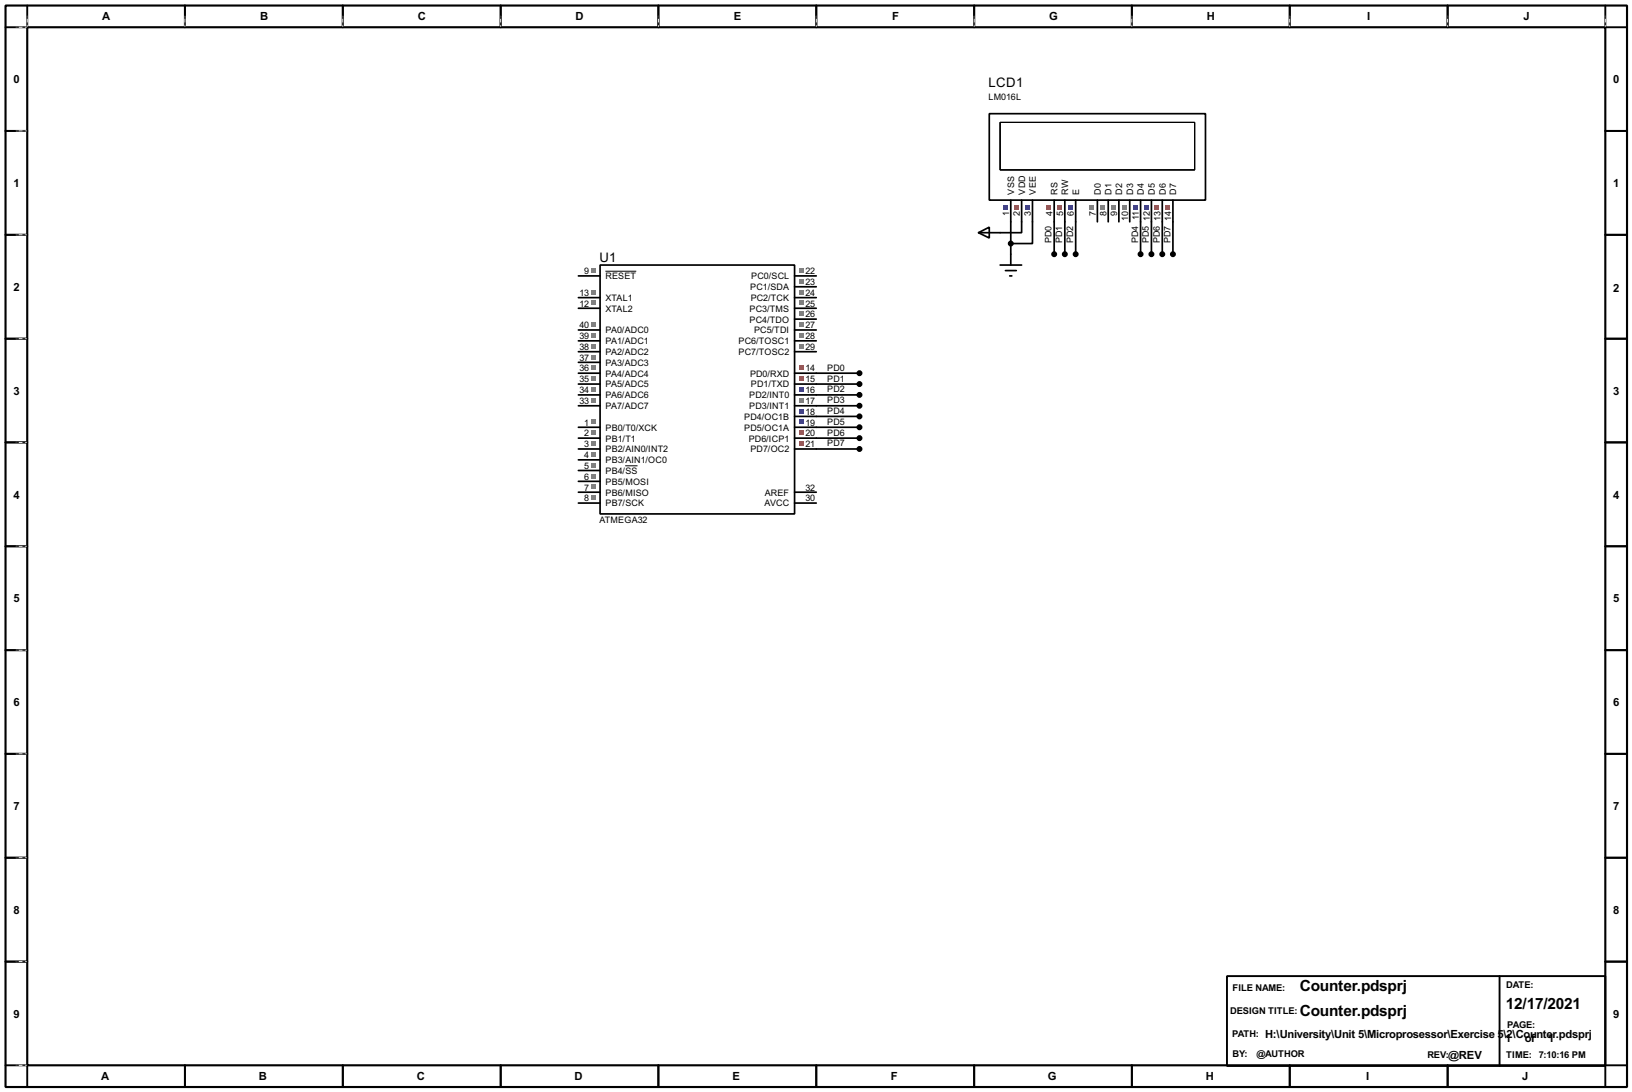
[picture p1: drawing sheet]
<svg xmlns="http://www.w3.org/2000/svg" width="383mm" height="256mm" viewBox="0 0 383 256" stroke-linecap="round" stroke-linejoin="round" font-family="sans-serif">
<path d="M1.3 1.3h381v254h-381zM6.4 6.4h370.8v243.8h-370.8z" fill="none" stroke="#000" stroke-width=".5"/>
<g fill="none" stroke="#000" stroke-width=".45">
<path d="M6.4 1.3v5.1h-5.1M43.5 1.3v5.1M80.6 1.3v5.1M117.7 1.3v5.1M154.7 1.3v5.1M191.8 1.3v5.1M228.9 1.3v5.1M266 1.3v5.1M303.1 1.3v5.1M340.2 1.3v5.1M377.2 1.3v5.1h5.1M1.3 30.8h5.1"/>
<path d="M377.2 30.8h5.1M1.3 55.2h5.1M377.2 55.2h5.1M1.3 79.6h5.1M377.2 79.6h5.1M1.3 103.9h5.1M377.2 103.9h5.1M1.3 128.3h5.1M377.2 128.3h5.1M1.3 152.7h5.1M377.2 152.7h5.1M1.3 177.1h5.1"/>
<path d="M377.2 177.1h5.1M1.3 201.5h5.1M377.2 201.5h5.1M1.3 225.9h5.1M288.3 229.3h88.9v21.1h-88.9zM352.4 229.3v21.1M377.2 225.9h5.1M1.3 250.2h5.1v5.1M43.5 250.2v5.1M80.6 250.2v5.1M117.7 250.2v5.1M154.7 250.2v5.1"/>
<path d="M191.8 250.2v5.1M228.9 250.2v5.1M266 250.2v5.1M303.1 250.2v5.1M340.2 250.2v5.1M382.3 250.2h-5.1v5.1"/>
</g>
<g fill="none" stroke="#fff" stroke-width=".23">
<path d="M3.9 6.4h2.3M6.4 3.9v2.3M43.5 3.9v2.3M80.6 3.9v2.3M117.7 3.9v2.3M154.7 3.9v2.3M191.8 3.9v2.3M228.9 3.9v2.3M266 3.9v2.3M303.1 3.9v2.3M340.2 3.9v2.3M377.2 3.9v2.3"/>
<path d="M3.9 30.8h2.3M3.9 55.2h2.3M3.9 79.6h2.3M3.9 103.9h2.3M3.9 128.3h2.3M3.9 152.7h2.3M3.9 177.1h2.3M3.9 201.5h2.3M3.9 225.9h2.3M3.9 250.2h2.3"/>
</g>
<g fill="none" stroke="#000" stroke-width=".23" stroke-dasharray=".5 1">
<path d="M3.9 6.4h2.3M6.4 3.9v2.3M43.5 3.9v2.3M80.6 3.9v2.3M117.7 3.9v2.3M154.7 3.9v2.3M191.8 3.9v2.3M228.9 3.9v2.3M266 3.9v2.3M303.1 3.9v2.3M340.2 3.9v2.3M377.2 3.9v2.3"/>
<path d="M3.9 30.8h2.3M3.9 55.2h2.3M3.9 79.6h2.3M3.9 103.9h2.3M3.9 128.3h2.3M3.9 152.7h2.3M3.9 177.1h2.3M3.9 201.5h2.3M3.9 225.9h2.3M3.9 250.2h2.3"/>
</g>
<g fill="none" stroke="#000" stroke-width=".4">
<path d="M237.5 52.1v7.6M240.1 52.1v2.6h-5.1M242.6 52.1v5.1h-5.1M247.7 52.1v7.6M250.2 52.1v7.6M252.8 52.1v7.6M268 52.1v7.6M270.6 52.1v7.6M273.1 52.1v7.6M275.6 52.1v7.6M135.9 64.8h5.1M135.9 72.4h5.1"/>
<path d="M135.9 69.9h5.1M135.9 77.5h5.1M141 62.3h45.7v58.4h-45.7zM186.7 64.8h5.1M186.7 72.4h5.1M186.7 69.9h5.1M186.7 67.4h5.1M186.7 75h5.1M186.7 77.5h5.1M135.9 87.7h5.1M135.9 90.2h5.1M135.9 92.8h5.1"/>
<path d="M135.9 95.3h5.1M135.9 80.1h5.1M135.9 82.6h5.1M135.9 85.1h5.1M186.7 87.7h15.3M186.7 90.2h15.3M186.7 92.8h15.3M186.7 95.3h15.3M186.7 97.8h15.3M186.7 80.1h5.1M186.7 82.6h5.1M135.9 100.4h5.1"/>
<path d="M135.9 102.9h5.1M135.9 105.5h5.1M135.9 108h5.1M135.9 110.5h5.1M135.9 113.1h5.1M135.9 115.6h5.1M135.9 118.2h5.1M186.7 100.4h15.3M186.7 102.9h15.3M186.7 105.5h15.3M186.7 115.6h5.1M186.7 118.2h5.1"/>
</g>
<path d="M142.3 63.7h7.2M146.9 109.4h2.9" fill="none" stroke="#000" stroke-width=".23"/>
<g fill="#808080">
<path d="M138.9 98.6h1v1h-1z"/>
<path d="M138.9 101.1h1v1.1h-1z"/>
<path d="M138.9 103.7h1v1h-1z"/>
<path d="M138.9 106.2h1v1h-1z"/>
<path d="M138.9 108.8h1v1h-1z"/>
<path d="M138.9 111.3h1v1h-1z"/>
<path d="M138.9 113.8h1v1.1h-1z"/>
<path d="M138.9 116.4h1v1h-1z"/>
<path d="M138.9 63h1v1.1h-1z"/>
<path d="M138.9 70.7h1v1h-1z"/>
<path d="M138.9 68.1h1v1h-1z"/>
</g>
<g fill="#ff4040">
<path d="M187.9 85.9h1v1h-1z"/>
<path d="M187.9 88.4h1v1.1h-1z"/>
</g>
<path d="M187.9 91h1v1h-1z" fill="#4040ff"/>
<path d="M187.9 93.5h1v1h-1z" fill="#808080"/>
<g fill="#4040ff">
<path d="M187.9 96.1h1v1h-1z"/>
<path d="M187.9 98.6h1v1h-1z"/>
</g>
<g fill="#ff4040">
<path d="M187.9 101.1h1v1.1h-1z"/>
<path d="M187.9 103.7h1v1h-1z"/>
</g>
<g fill="#808080">
<path d="M187.9 63h1v1.1h-1z"/>
<path d="M187.9 65.6h1v1h-1z"/>
<path d="M187.9 68.1h1v1h-1z"/>
<path d="M187.9 70.7h1v1h-1z"/>
<path d="M187.9 73.2h1v1h-1z"/>
<path d="M187.9 75.7h1v1.1h-1z"/>
<path d="M187.9 78.3h1v1h-1z"/>
<path d="M187.9 80.8h1v1h-1z"/>
<path d="M138.9 93.5h1v1h-1z"/>
<path d="M138.9 91h1v1h-1z"/>
<path d="M138.9 88.4h1v1.1h-1z"/>
<path d="M138.9 85.9h1v1h-1z"/>
<path d="M138.9 83.4h1v1h-1z"/>
<path d="M138.9 80.8h1v1h-1z"/>
<path d="M138.9 78.3h1v1h-1z"/>
<path d="M138.9 75.7h1v1.1h-1z"/>
</g>
<g fill="none" stroke="#000" stroke-width=".4">
<path d="M232.5 26.7h50.8v20.3h-50.8zM237.5 47v5.1M240.1 47v5.1M242.6 47v5.1M247.7 47v5.1M250.2 47v5.1M252.8 47v5.1M257.9 47v5.1M260.4 47v5.1M262.9 47v5.1M265.5 47v5.1M268 47v5.1"/>
<path d="M270.6 47v5.1M273.1 47v5.1M275.6 47v5.1"/>
</g>
<path d="M235 28.8h45.7v11.1h-45.7z" fill="none" stroke="#000" stroke-width=".25"/>
<g fill="#ff4040">
<path d="M273.9 48.2h1v1h-1z"/>
<path d="M271.3 48.2h1v1h-1z"/>
</g>
<g fill="#4040ff">
<path d="M268.8 48.2h1v1h-1z"/>
<path d="M266.2 48.2h1.1v1h-1.1z"/>
</g>
<g fill="#808080">
<path d="M263.7 48.2h1v1h-1z"/>
<path d="M261.2 48.2h1v1h-1z"/>
<path d="M258.6 48.2h1v1h-1z"/>
<path d="M256.1 48.2h1v1h-1z"/>
</g>
<path d="M251 48.2h1v1h-1z" fill="#4040ff"/>
<g fill="#ff4040">
<path d="M248.5 48.2h1v1h-1z"/>
<path d="M245.9 48.2h1v1h-1z"/>
</g>
<path d="M235.8 48.2h1v1h-1z" fill="#4040ff"/>
<path d="M238.3 48.2h1v1h-1z" fill="#ff4040"/>
<path d="M240.8 48.2h1.1v1h-1.1z" fill="#4040ff"/>
<g fill="#000" stroke="#000" stroke-width=".4">
<circle cx="237.5" cy="57.2" r=".5"/>
<circle cx="247.7" cy="59.7" r=".5"/>
<circle cx="250.2" cy="59.7" r=".5"/>
<circle cx="252.7" cy="59.7" r=".5"/>
<circle cx="268" cy="59.7" r=".5"/>
<circle cx="270.5" cy="59.7" r=".5"/>
<circle cx="273.1" cy="59.7" r=".5"/>
<circle cx="275.6" cy="59.7" r=".5"/>
<circle cx="201.9" cy="95.3" r=".5"/>
<circle cx="201.9" cy="87.7" r=".5"/>
<circle cx="201.9" cy="90.2" r=".5"/>
<circle cx="201.9" cy="92.8" r=".5"/>
<circle cx="201.9" cy="97.8" r=".5"/>
<circle cx="201.9" cy="102.9" r=".5"/>
<circle cx="201.9" cy="105.5" r=".5"/>
<circle cx="201.9" cy="100.4" r=".5"/>
</g>
<path d="M229.9 54.7l2.6-1.3v2.5zM229.9 54.7h5.1M237.5 59.7v2.6M235 62.3h5.1M236.3 63.6h2.5M237.3 64.8h.5" fill="none" stroke="#000" stroke-width=".4"/>
<g font-size="4.1">
<text x="305.4" y="232.9">Counter.pdsprj</text>
<text x="305.4" y="238.7">Counter.pdsprj</text>
<text x="353.9" y="236.9">12/17/2021</text>
</g>
<g font-size="3.5">
<text x="232.3" y="20.5">LCD1</text>
<text x="140.9" y="61.4">U1</text>
</g>
<g font-size="3">
<text x="24" y="4.6">A</text>
<text x="61.1" y="4.6">B</text>
<text x="98.2" y="4.6">C</text>
<text x="135.2" y="4.6">D</text>
<text x="172.4" y="4.6">E</text>
<text x="209.6" y="4.6">F</text>
<text x="246.5" y="4.6">G</text>
<text x="283.6" y="4.6">H</text>
<text x="321.2" y="4.6">I</text>
<text x="358" y="4.6">J</text>
<text x="3.2" y="19.5">0</text>
<text x="379.1" y="19.5">0</text>
<text x="3.2" y="44">1</text>
<text x="379.1" y="44">1</text>
<text x="3.2" y="68.4">2</text>
<text x="379.1" y="68.6">2</text>
<text x="3.2" y="92.7">3</text>
<text x="379.1" y="92.7">3</text>
<text x="3.2" y="117.1">4</text>
<text x="379.1" y="117.1">4</text>
<text x="3.2" y="141.5">5</text>
<text x="379.1" y="141.5">5</text>
<text x="3.2" y="165.9">6</text>
<text x="379.1" y="165.9">6</text>
<text x="3.2" y="190.3">7</text>
<text x="379.1" y="190.3">7</text>
<text x="3.2" y="214.7">8</text>
<text x="379.1" y="214.7">8</text>
<text x="3.2" y="239.1">9</text>
<text x="379.1" y="239.1">9</text>
<text x="297.2" y="243.8">H:\University\Unit 5\Microprosessor\Exercise 5\2\Counter.pdsprj</text>
<text x="353.7" y="244.8">1</text>
<text x="358.3" y="244.8">of</text>
<text x="363.8" y="244.8">1</text>
<text x="340.3" y="248.8">@REV</text>
<text x="23.8" y="253.8">A</text>
<text x="60.8" y="253.8">B</text>
<text x="97.9" y="253.8">C</text>
<text x="135" y="253.8">D</text>
<text x="172.1" y="253.8">E</text>
<text x="209.3" y="253.8">F</text>
<text x="246.2" y="253.8">G</text>
<text x="283.3" y="253.8">H</text>
<text x="321" y="253.8">I</text>
<text x="357.7" y="253.8">J</text>
</g>
<g font-size="2.5">
<text x="289.6" y="232.7">FILE NAME:</text>
<text x="353.9" y="232.1">DATE:</text>
<text x="289" y="238.2">DESIGN TITLE:</text>
<text x="289.5" y="243.6">PATH:</text>
<text x="354.1" y="241.5">PAGE:</text>
<text x="289.6" y="248.4">BY:</text>
<text x="295.2" y="248.4">@AUTHOR</text>
<text x="335.4" y="248.6">REV:</text>
<text x="353.9" y="248.6">TIME: 7:10:16 PM</text>
</g>
<g font-size="2.4">
<text x="232.3" y="23.4">LM016L</text>
<text x="238.3" y="45.7" transform="rotate(-90 238.3 45.7)">VSS</text>
<text x="240.9" y="45.7" transform="rotate(-90 240.9 45.7)">VDD</text>
<text x="243.4" y="45.7" transform="rotate(-90 243.4 45.7)">VEE</text>
<text x="248.5" y="45.7" transform="rotate(-90 248.5 45.7)">RS</text>
<text x="251" y="45.7" transform="rotate(-90 251 45.7)">RW</text>
<text x="253.6" y="45.7" transform="rotate(-90 253.6 45.7)">E</text>
<text x="258.7" y="45.7" transform="rotate(-90 258.7 45.7)">D0</text>
<text x="261.2" y="45.7" transform="rotate(-90 261.2 45.7)">D1</text>
<text x="263.7" y="45.7" transform="rotate(-90 263.7 45.7)">D2</text>
<text x="266.3" y="45.7" transform="rotate(-90 266.3 45.7)">D3</text>
<text x="268.8" y="45.7" transform="rotate(-90 268.8 45.7)">D4</text>
<text x="271.4" y="45.7" transform="rotate(-90 271.4 45.7)">D5</text>
<text x="273.9" y="45.7" transform="rotate(-90 273.9 45.7)">D6</text>
<text x="276.4" y="45.7" transform="rotate(-90 276.4 45.7)">D7</text>
<text x="237.1" y="50.7" transform="rotate(-90 237.1 50.7)">1</text>
<text x="239.7" y="50.7" transform="rotate(-90 239.7 50.7)">2</text>
<text x="242.2" y="50.7" transform="rotate(-90 242.2 50.7)">3</text>
<text x="247.3" y="50.7" transform="rotate(-90 247.3 50.7)">4</text>
<text x="249.8" y="50.7" transform="rotate(-90 249.8 50.7)">5</text>
<text x="252.4" y="50.7" transform="rotate(-90 252.4 50.7)">6</text>
<text x="257.5" y="50.7" transform="rotate(-90 257.5 50.7)">7</text>
<text x="260" y="50.7" transform="rotate(-90 260 50.7)">8</text>
<text x="262.5" y="50.7" transform="rotate(-90 262.5 50.7)">9</text>
<text x="265.1" y="51.9" transform="rotate(-90 265.1 51.9)">10</text>
<text x="267.6" y="51.7" transform="rotate(-90 267.6 51.7)">11</text>
<text x="270.2" y="51.9" transform="rotate(-90 270.2 51.9)">12</text>
<text x="272.7" y="51.9" transform="rotate(-90 272.7 51.9)">13</text>
<text x="275.2" y="51.9" transform="rotate(-90 275.2 51.9)">14</text>
<text x="247.1" y="57.2" transform="rotate(-90 247.1 57.2)">PD0</text>
<text x="249.6" y="57.2" transform="rotate(-90 249.6 57.2)">PD1</text>
<text x="252.2" y="57.2" transform="rotate(-90 252.2 57.2)">PD2</text>
<text x="267.4" y="57.2" transform="rotate(-90 267.4 57.2)">PD4</text>
<text x="270" y="57.2" transform="rotate(-90 270 57.2)">PD5</text>
<text x="272.5" y="57.2" transform="rotate(-90 272.5 57.2)">PD6</text>
<text x="275" y="57.2" transform="rotate(-90 275 57.2)">PD7</text>
<text x="137.3" y="64.4">9</text>
<text x="142.3" y="65.6">RESET</text>
<text x="176.5" y="65.6">PC0/SCL</text>
<text x="189.3" y="64.4">22</text>
<text x="136.2" y="72">12</text>
<text x="136.2" y="69.5">13</text>
<text x="142.3" y="70.7">XTAL1</text>
<text x="176.3" y="68.1">PC1/SDA</text>
<text x="176.4" y="70.7">PC2/TCK</text>
<text x="189.3" y="67">23</text>
<text x="189.3" y="69.5">24</text>
<text x="189.3" y="72">25</text>
<text x="136.2" y="77.1">40</text>
<text x="142.3" y="73.2">XTAL2</text>
<text x="176.1" y="73.2">PC3/TMS</text>
<text x="176.1" y="75.8">PC4/TDO</text>
<text x="189.3" y="74.6">26</text>
<text x="189.3" y="77.1">27</text>
<text x="136.2" y="82.2">38</text>
<text x="136.2" y="79.7">39</text>
<text x="142.3" y="83.4">PA2/ADC2</text>
<text x="142.3" y="80.8">PA1/ADC1</text>
<text x="142.3" y="78.3">PA0/ADC0</text>
<text x="173.5" y="80.8">PC6/TOSC1</text>
<text x="173.5" y="83.4">PC7/TOSC2</text>
<text x="177.2" y="78.3">PC5/TDI</text>
<text x="189.3" y="79.7">28</text>
<text x="189.3" y="82.2">29</text>
<text x="136.2" y="89.8">35</text>
<text x="136.2" y="87.3">36</text>
<text x="136.2" y="84.7">37</text>
<text x="142.3" y="88.5">PA4/ADC4</text>
<text x="142.3" y="85.9">PA3/ADC3</text>
<text x="176.2" y="88.5">PD0/RXD</text>
<text x="189.3" y="87.3">14</text>
<text x="189.3" y="89.8">15</text>
<text x="194.4" y="87.1">PD0</text>
<text x="194.4" y="89.6">PD1</text>
<text x="136.2" y="94.9">33</text>
<text x="136.2" y="92.4">34</text>
<text x="142.3" y="93.6">PA6/ADC6</text>
<text x="142.3" y="91">PA5/ADC5</text>
<text x="176" y="93.6">PD2/INT0</text>
<text x="176.4" y="91">PD1/TXD</text>
<text x="189.3" y="92.4">16</text>
<text x="189.3" y="94.9">17</text>
<text x="194.4" y="92.2">PD2</text>
<text x="194.4" y="94.7">PD3</text>
<text x="137.3" y="100">1</text>
<text x="142.3" y="101.2">PB0/T0/XCK</text>
<text x="142.3" y="96.1">PA7/ADC7</text>
<text x="174.9" y="98.6">PD4/OC1B</text>
<text x="174.9" y="101.2">PD5/OC1A</text>
<text x="176" y="96.1">PD3/INT1</text>
<text x="189.3" y="97.4">18</text>
<text x="189.3" y="100">19</text>
<text x="194.4" y="97.2">PD4</text>
<text x="194.4" y="99.8">PD5</text>
<text x="137.3" y="102.5">2</text>
<text x="137.3" y="105.1">3</text>
<text x="137.3" y="107.6">4</text>
<text x="142.3" y="103.7">PB1/T1</text>
<text x="142.3" y="106.3">PB2/AIN0/INT2</text>
<text x="175.9" y="103.7">PD6/ICP1</text>
<text x="176.3" y="106.3">PD7/OC2</text>
<text x="189.3" y="102.5">20</text>
<text x="189.3" y="105.1">21</text>
<text x="194.4" y="102.3">PD6</text>
<text x="194.4" y="104.9">PD7</text>
<text x="137.3" y="110.1">5</text>
<text x="137.3" y="112.7">6</text>
<text x="142.3" y="108.8">PB3/AIN1/OC0</text>
<text x="142.3" y="111.3">PB4/SS</text>
<text x="142.3" y="113.9">PB5/MOSI</text>
<text x="137.3" y="115.2">7</text>
<text x="137.3" y="117.8">8</text>
<text x="142.3" y="116.4">PB6/MISO</text>
<text x="142.3" y="119">PB7/SCK</text>
<text x="179.6" y="119">AVCC</text>
<text x="179.7" y="116.4">AREF</text>
<text x="189.3" y="115.2">32</text>
<text x="189.3" y="117.8">30</text>
<text x="140.8" y="122.9">ATMEGA32</text>
</g>
</svg>
